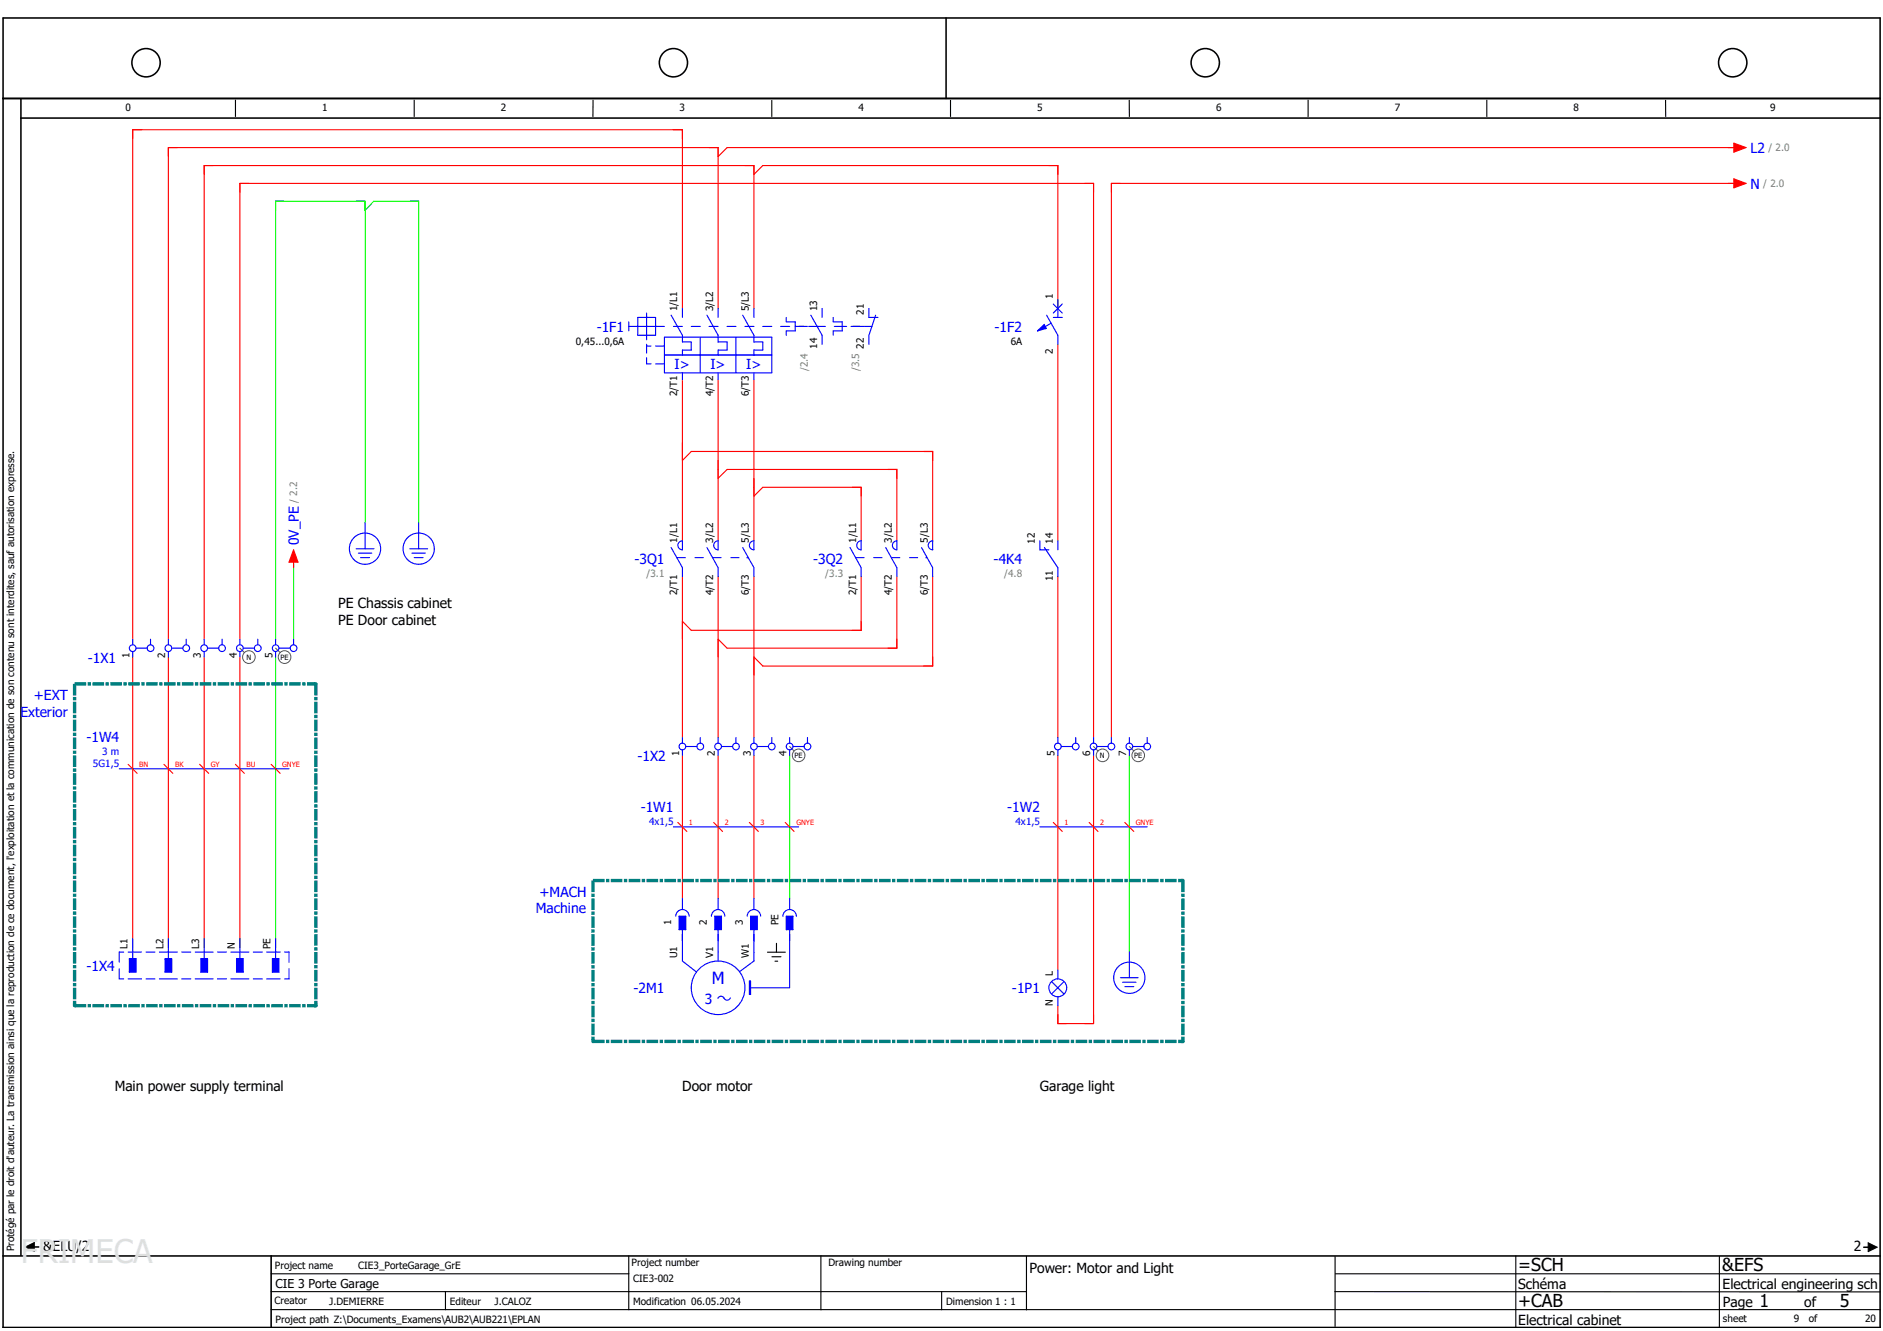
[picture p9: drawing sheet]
<svg xmlns="http://www.w3.org/2000/svg" width="297mm" height="210mm" viewBox="0 0 297 210" stroke-linecap="round" stroke-linejoin="round" font-family="sans-serif">
<path d="M210 -.1l-209.5 209.6M.4 111.1l139.1 98.4M.4 209.4l.1 .1" fill="none" stroke="#fff" stroke-width=".16"/>
<g fill="none" stroke="#000" stroke-width=".18">
<path d="M37.1 15.8v2.6M65.3 15.8v2.6M93.6 15.9l-.1 2.5M121.7 15.9v2.5M149.9 15.9v2.5M178.1 15.9l.1 2.5M206.4 15.8v2.6M234.5 15.8v2.6M262.7 15.9l.1 2.5M99.2 198.2v8.4M129.5 198.1v8.5M161.9 198.2v8.4"/>
<path d="M210.6 198.3v10.9M239.1 198.2v11.2M271.2 198.2v11.1M42.8 203.8h119.1M42.8 201h56.4M70.3 203.8v2.8M148.5 203.8v2.8M210.6 203.8h86M210.6 201h86M296.6 206.6h-253.8"/>
</g>
<g fill="none" stroke="#000" stroke-width=".25">
<path d="M.5 2.8h296.1v206.6h-296.1zM.5 15.5h296.1M3.3 18.6h293.3M3.3 15.5v182.6M149.2 2.8v12.7M.5 198.1h296.1M5.4 196.7h.7M42.8 198.1v11.3M294 196.8h.7"/>
<circle cx="23" cy="9.9" r="2.23"/>
<circle cx="106.2" cy="9.9" r="2.23"/>
<circle cx="190.1" cy="9.9" r="2.23"/>
<circle cx="273.3" cy="9.9" r="2.24"/>
</g>
<path d="M4 196.7l1.4-.7v1.4zM294.7 196.1l1.4 .7-1.4 .7z" fill="none" stroke="#000" stroke-width=".16"/>
<path d="M4 196.7l1.4-.7v1.4zM294.7 196.1l1.4 .7-1.4 .7z" fill="#000"/>
<g fill="none" stroke="#f00" stroke-width=".18">
<path d="M111.9 23.3h1.4v1.4l1.4-1.4h159.3M117.5 26.1h1.4v1.4l1.4-1.4h46.6v22.6M274 28.9h-98.7v87.5M107.7 59.9v25.4M107.7 48.7v-28.2h-86.8v80.3M113.3 59.9v25.4M113.3 48.7v-25.4h-86.7v77.5M118.9 59.9v25.4M118.9 48.7v-22.6h-86.7v74.7M166.9 54.3v31M109 71.2h38.1v14.1M114.7 74.1h26.8v11.2"/>
<path d="M120.3 76.9h15.5v8.4M107.7 91v25.4M113.3 91v25.4M118.9 91v25.4M135.8 91v8.4h-26.8M141.5 91v11.3h-26.8M147.1 91v14.1h-26.8M166.9 91v25.4M20.9 103.7v45.8M26.6 103.7v45.8M32.2 103.7v45.8M37.8 103.7v45.8"/>
<path d="M37.8 100.8v-71.9h134.7v87.5M107.7 119.2v22.5M113.3 119.2v22.5M118.9 119.2v22.5M166.9 119.2v33.8M172.5 119.2v42.3h-5.6v-2.8"/>
</g>
<path d="M59 31.7h7v50.8M46.3 88.9v11.9M57.6 82.5v-50.8h-14.1v69.1M43.5 103.7v45.8M124.6 119.2v22.5M178.2 119.2v31" fill="none" stroke="#0f0" stroke-width=".18"/>
<path d="M106.8 88h11.2" fill="none" stroke="#00f" stroke-width=".18" stroke-dasharray="1.4 1.4" stroke-linecap="butt"/>
<path d="M117.8 87.9h.3v.1l-.3 .1z" fill="#00f"/>
<g fill="none" stroke="#f00" stroke-width=".18">
<path d="M107.7 69.8v2.8l1.3-1.4M113.3 72.6v2.9l1.4-1.4M118.9 75.5v2.8l1.4-1.4M134.4 76.9h1.4v1.4M140.1 74.1h1.4v1.4M145.7 71.2h1.4v1.4M109 99.4l-1.3-1.4v2.8M135.8 98v1.4h-1.4M114.7 102.3l-1.4-1.5v2.9M120.3 105.1l-1.4-1.4v2.8M141.5 100.8v1.5h-1.4M147.1 103.7v1.4h-1.4"/>
<path d="M166.9 160.1v1.4h1.4M172.5 160.1v1.4h-1.4"/>
</g>
<path d="M56.2 31.7h1.4v1.5l1.4-1.5" fill="none" stroke="#0f0" stroke-width=".18"/>
<path d="M106.6 144.5a1.06 1.06 0 0 1 1.1-1 1.06 1.06 0 0 1 1 1M107.1 144.5h1.1v2.2h-1.1zM107.7 146.7v1.7" fill="none" stroke="#00f" stroke-width=".18"/>
<path d="M107.1 144.5h1.1v2.2h-1.1z" fill="#00f"/>
<path d="M107.7 141.7v1.8M112.2 144.5a1.06 1.06 0 0 1 1.1-1 1.06 1.06 0 0 1 1 1M112.8 144.5h1v2.2h-1zM113.3 146.7v1.7" fill="none" stroke="#00f" stroke-width=".18"/>
<path d="M112.8 144.5h1v2.2h-1z" fill="#00f"/>
<path d="M113.3 141.7v1.8M117.9 144.5a1.06 1.06 0 0 1 1-1 1.06 1.06 0 0 1 1.1 1M118.4 144.5h1.1v2.2h-1.1zM118.9 146.7v1.7" fill="none" stroke="#00f" stroke-width=".18"/>
<path d="M118.4 144.5h1.1v2.2h-1.1z" fill="#00f"/>
<path d="M118.9 141.7v1.8M123.5 144.5a1.06 1.06 0 0 1 1.1-1 1.06 1.06 0 0 1 1 1M124 144.5h1.1v2.2h-1.1zM124.6 146.7v1.7" fill="none" stroke="#00f" stroke-width=".18"/>
<path d="M124 144.5h1.1v2.2h-1.1z" fill="#00f"/>
<g fill="none" stroke="#00f" stroke-width=".18">
<path d="M107.7 147.4v4.2l2.2 1.8M113.2 157.5a.53 .53 0 0 1 .5-.3 .53 .53 0 0 1 .5 .3M113.3 147.4v4.2M114.2 157.4a.53 .53 0 0 0 .5 .4 .53 .53 0 0 0 .5-.4M118.2 154.8h.2v2.1h-.2zM118.9 147.4v4.2l-2.2 1.7M124.6 147.4v8.4h-6.4M124.6 141.7v1.8"/>
<circle cx="113.3" cy="155.8" r="4.2"/>
</g>
<path d="M121.1 150.2h2.8M121.8 150.9h1.4M122.3 151.6h.4M122.5 148.8v1.4" fill="none" stroke="#000" stroke-width=".18"/>
<path d="M118.3 154.8v2.1" fill="none" stroke="#00f" stroke-width=".19"/>
<path d="M64.6 31.7h1.4v1.5" fill="none" stroke="#0f0" stroke-width=".18"/>
<path d="M106.2 20.5h1.5v1.4M165.5 26.1h1.4v1.4" fill="none" stroke="#f00" stroke-width=".18"/>
<path d="M135 88h11.2" fill="none" stroke="#00f" stroke-width=".18" stroke-dasharray="1.4 1.4" stroke-linecap="butt"/>
<path d="M146 87.9h.3v.1l-.3 .1z" fill="#00f"/>
<g fill="none" stroke="#545454" stroke-width=".16">
<path d="M37.8 102.3l.7 .7M43.5 102.3l.7 .7M124.6 117.8l.7 .7M172.5 117.8l.7 .7M178.2 117.8l.7 .7"/>
<circle cx="39.3" cy="103.7" r="1"/>
<circle cx="44.9" cy="103.7" r="1"/>
<circle cx="126" cy="119.2" r="1"/>
<circle cx="173.9" cy="119.2" r="1"/>
<circle cx="179.6" cy="119.2" r="1"/>
</g>
<path d="M171.1 28.9h1.4v1.4M176.7 28.9h-1.4v1.4M106.9 129.8l1.4 1.4M112.6 129.8l1.4 1.4M118.2 129.8l1.4 1.4M123.9 129.8l1.4 1.4" fill="none" stroke="#f00" stroke-width=".18"/>
<g fill="none" stroke="#00f" stroke-width=".18">
<path d="M99.2 51.5h5.6M99.2 50.8v1.4M100.6 50.1h2.8v2.8h-2.8zM102 49.4v4.2M102 54.3v1.4M102 56.4v1h.7M102 54.6h.7M103.4 54.6h1.4M103.4 57.4h1.4M104.8 53.2h16.9v5.6h-16.9zM105.9 49.7l1.8 3.2v1.1h1.3v1.2h-1.3v.8M106.2 51.5h1.5"/>
<path d="M107.7 48.7v1.4M107.7 58.8v1.1M109 51.5h1.5M110.5 53.2v5.6M111.5 49.7l1.8 3.2v1.1h1.4v1.2h-1.4v.8M111.9 51.5h1.4M113.3 58.8v1.1M113.3 48.7v1.4M114.7 51.5h1.4M116.1 53.2v5.6M117.2 49.7l1.7 3.2v1.1h1.4v1.2h-1.4v.8M117.5 51.5h1.4"/>
<path d="M118.9 48.7v1.4M118.9 58.8v1.1M120.3 51.5h1.4M121.7 56h-16.9M123.1 51.5h1.5M124 50.1v.7h1.5v1.4h-1.5v.7M127.4 51.5h-1.9M127.6 51.5h2.6M127.9 49.7l1.8 3.2v1.4M129.7 48.7v1.4M131.4 50.1v.7h1.5v1.4h-1.5v.7M131.6 51.5h2"/>
<path d="M134.3 51.5h2M136.4 51.5h1.1M137.1 48.7v1.4h1.4M138.1 49.7l-1 3.2v1.4M163.7 52.2l1-1 .4 .6zM165.1 49.7l1.8 3.2v1.4M165.8 51l-2.1 1.2M166.2 50.1h1.4M166.2 48l1.4 1.4M166.9 47.3v2.8M167.6 48l-1.4 1.4M105.9 86.4l1.8 3.2v1.4"/>
<path d="M107.1 85.5l.6-.2v1.4a.71 .71 0 0 1-.7-.4 .71 .71 0 0 1 .1-.8zM111.5 86.4l1.8 3.2v1.4M112.8 85.5l.5-.2v1.4a.71 .71 0 0 1-.7-.4 .71 .71 0 0 1 .2-.8zM117.2 86.4l1.7 3.2v1.4M118.4 85.5l.5-.2v1.4a.71 .71 0 0 1-.6-.4 .71 .71 0 0 1 .1-.8zM134.1 86.4l1.7 3.2v1.4M135.4 85.5l.4-.2v1.4a.71 .71 0 0 1-.6-.4 .71 .71 0 0 1 .2-.8zM139.7 86.4l1.8 3.2M141 85.5l.5-.2v1.4a.71 .71 0 0 1-.7-.4 .71 .71 0 0 1 .2-.8zM141.5 89.6v1.4M145.4 86.4l1.7 3.2v1.4M146.6 85.5l.5-.2v1.4a.71 .71 0 0 1-.6-.4 .71 .71 0 0 1 .1-.8z"/>
<path d="M20.9 100.8v.9M20.9 102.8v.9M21.5 102.3h1.7M23.7 100.8v.9M26.6 100.8v.9M26.6 102.8v.9M27.1 102.3h1.7M29.4 100.8v.9M32.2 100.8v.9M32.2 102.8v.9M32.7 102.3h1.8M35 100.8v.9"/>
<path d="M37.8 100.8v.9M37.8 102.8v.9M38.4 102.3h1.7M40.7 100.8v.9M43.5 100.8v.9M43.5 102.8v.9M44 102.3h1.8M46.3 100.8v.9M107.7 116.4v.8M107.7 118.3v.9M108.2 117.8h1.7M110.5 116.4v.8"/>
<path d="M113.3 116.4v.8M113.3 118.3v.9M113.8 117.8h1.8M116.1 116.4v.8M118.9 116.4v.8M118.9 118.3v.9M119.5 117.8h1.7M121.7 116.4v.8M124.6 116.4v.8M124.6 118.3v.9M125.1 117.8h1.7M127.4 116.4v.8"/>
<path d="M106.2 130.5h19.8"/>
<circle cx="20.9" cy="102.3" r=".53"/>
<circle cx="23.7" cy="102.3" r=".53"/>
<circle cx="26.6" cy="102.3" r=".53"/>
<circle cx="29.4" cy="102.3" r=".53"/>
<circle cx="32.2" cy="102.3" r=".53"/>
<circle cx="35" cy="102.3" r=".53"/>
<circle cx="37.8" cy="102.3" r=".53"/>
<circle cx="40.7" cy="102.3" r=".53"/>
<circle cx="43.5" cy="102.3" r=".53"/>
<circle cx="46.3" cy="102.3" r=".53"/>
<circle cx="107.7" cy="117.8" r=".53"/>
<circle cx="110.5" cy="117.8" r=".53"/>
<circle cx="113.3" cy="117.8" r=".53"/>
<circle cx="116.1" cy="117.8" r=".53"/>
<circle cx="118.9" cy="117.8" r=".53"/>
<circle cx="121.7" cy="117.8" r=".53"/>
<circle cx="124.6" cy="117.8" r=".53"/>
<circle cx="127.4" cy="117.8" r=".53"/>
</g>
<path d="M163.7 52.2l1-1 .4 .6z" fill="#00f"/>
<g fill="none" stroke="#00f" stroke-width=".18">
<path d="M166.9 116.4v.8M166.9 118.3v.9M167.4 117.8h1.8M169.7 116.4v.8M172.5 116.4v.8M172.5 118.3v.9M173 117.8h1.8M175.3 116.4v.8M178.2 116.4v.8M178.2 118.3v.9M178.7 117.8h1.7M181 116.4v.8"/>
<path d="M165.9 154.9l1.9 1.9M166.9 153v1.4M166.9 157.2v1.5M167.8 154.9l-1.9 1.9"/>
<circle cx="166.9" cy="117.8" r=".53"/>
<circle cx="169.7" cy="117.8" r=".53"/>
<circle cx="172.5" cy="117.8" r=".53"/>
<circle cx="175.3" cy="117.8" r=".53"/>
<circle cx="178.2" cy="117.8" r=".53"/>
<circle cx="181" cy="117.8" r=".53"/>
<circle cx="166.9" cy="155.8" r="1.41"/>
</g>
<path d="M93.5 164.3h93.1" fill="none" stroke="#007f7f" stroke-width=".53" stroke-dasharray="1.8 .2 .5 .2" stroke-linecap="butt"/>
<path d="M186.3 164h.3a.26 .26 0 0 1 .3 .3 .26 .26 0 0 1-.3 .3h-.3z" fill="#007f7f"/>
<path d="M186.6 138.9v25.4" fill="none" stroke="#007f7f" stroke-width=".53" stroke-dasharray="1.8 .2 .5 .2" stroke-linecap="butt"/>
<path d="M186.3 164h.6v.3a.26 .26 0 0 1-.3 .3 .26 .26 0 0 1-.3-.3z" fill="#007f7f"/>
<path d="M93.5 138.9h93.1" fill="none" stroke="#007f7f" stroke-width=".53" stroke-dasharray="1.8 .2 .5 .2" stroke-linecap="butt"/>
<path d="M186.3 138.6h.3a.26 .26 0 0 1 .3 .3 .26 .26 0 0 1-.3 .3h-.3z" fill="#007f7f"/>
<path d="M93.5 138.9v25.4" fill="none" stroke="#007f7f" stroke-width=".53" stroke-dasharray="1.8 .2 .5 .2" stroke-linecap="butt"/>
<path d="M93.3 164h.5v.3a.26 .26 0 0 1-.3 .3 .26 .26 0 0 1-.2-.3z" fill="#007f7f"/>
<g fill="none" stroke="#00f" stroke-width=".18">
<path d="M56.2 86.6h2.8M56.5 87.3h2.1M56.9 88h1.4M57.6 82.5v4.1M64.6 86.6h2.9M65 87.3h2.1M65.3 88h1.5M66 82.5v4.1M164 85.3v1.4h1.5M164.8 86.4l2.1 3.2v1.4M166.9 85.3v1.4M18.8 121.3h26.8"/>
<path d="M164 130.5h17M18.8 150.2h.7M20.2 154.4h2.1M20.2 150.2h2.1M20.9 148.1v3.2M23 150.2h1.4M23 154.4h1.4M25.1 154.4h2.9M26 151.3h1.1v2.1h-1.1zM26.6 148.1v3.2M28.7 150.2h1.4M34.3 150.2h1.4"/>
<path d="M36.4 150.2h2.9M36.4 154.4h2.9M37.8 148.1v3.2M40 150.2h1.4M40 154.4h1.4M42.1 150.2h2.1M42.1 154.4h2.1M43.5 148.1v3.2M44.9 150.2h.7v1.6M45.6 152.8v1.6h-.7M176.7 154.2h2.9M177.1 155h2.1"/>
<path d="M177.4 155.7h1.5M178.2 150.2v4"/>
<circle cx="57.6" cy="86.6" r="2.47"/>
<circle cx="66" cy="86.6" r="2.47"/>
<circle cx="178.1" cy="154.3" r="2.47"/>
</g>
<path d="M20.2 120.6l1.4 1.4M25.9 120.6l1.4 1.4M31.5 120.6l1.4 1.4M37.1 120.6l1.4 1.4M42.8 120.6l1.4 1.4M166.2 129.8l1.4 1.4M171.8 129.8l1.4 1.4M177.4 129.8l1.5 1.4" fill="none" stroke="#f00" stroke-width=".18"/>
<path d="M26 151.3h1.1v2.1h-1.1z" fill="#00f"/>
<path d="M20.4 151.3h1.1v2.1h-1.1z" fill="none" stroke="#00f" stroke-width=".18"/>
<path d="M20.4 151.3h1.1v2.1h-1.1z" fill="#00f"/>
<path d="M37.3 151.3h1.1v2.1h-1.1z" fill="none" stroke="#00f" stroke-width=".18"/>
<path d="M37.3 151.3h1.1v2.1h-1.1z" fill="#00f"/>
<path d="M28.7 154.4h1.4M43 151.3h1v2.1h-1z" fill="none" stroke="#00f" stroke-width=".18"/>
<path d="M43 151.3h1v2.1h-1z" fill="#00f"/>
<path d="M18.8 150.2v1.6M25.1 150.2h2.9M31.7 151.3h1v2.1h-1zM32.2 148.1v3.2" fill="none" stroke="#00f" stroke-width=".18"/>
<path d="M31.7 151.3h1v2.1h-1z" fill="#00f"/>
<path d="M18.8 152.8v1.6h.7M30.8 154.4h2.8M30.8 150.2h2.8M34.3 154.4h1.4" fill="none" stroke="#00f" stroke-width=".18"/>
<path d="M11.8 158.7h38" fill="none" stroke="#007f7f" stroke-width=".53" stroke-dasharray="1.8 .2 .5 .2" stroke-linecap="butt"/>
<path d="M49.5 158.4h.3a.26 .26 0 0 1 .3 .3 .26 .26 0 0 1-.3 .2h-.3z" fill="#007f7f"/>
<path d="M49.8 107.9v50.8" fill="none" stroke="#007f7f" stroke-width=".53" stroke-dasharray="1.8 .2 .5 .2" stroke-linecap="butt"/>
<path d="M49.6 158.3h.5v.4l-.1 .2-.4-.1z" fill="#007f7f"/>
<path d="M11.8 107.9h38" fill="none" stroke="#007f7f" stroke-width=".53" stroke-dasharray="1.8 .2 .5 .2" stroke-linecap="butt"/>
<path d="M49.5 107.6h.3a.26 .26 0 0 1 .3 .3 .26 .26 0 0 1-.3 .3h-.3z" fill="#007f7f"/>
<path d="M11.8 107.9v50.8" fill="none" stroke="#007f7f" stroke-width=".53" stroke-dasharray="1.8 .2 .5 .2" stroke-linecap="butt"/>
<path d="M11.5 158.3h.5l-.1 .5-.1 .1-.3-.1z" fill="#007f7f"/>
<path d="M273.5 22.6l1.9 .7-1.9 .7z" fill="none" stroke="#f00" stroke-width=".18"/>
<path d="M273.5 22.6l1.9 .7-1.9 .7z" fill="#f00"/>
<path d="M272.6 23.3h.9M273.5 28.2l1.9 .7-1.9 .7z" fill="none" stroke="#f00" stroke-width=".18"/>
<path d="M273.5 28.2l1.9 .7-1.9 .7z" fill="#f00"/>
<path d="M272.6 28.9h.9M46.3 86.7l.7 2h-1.4z" fill="none" stroke="#f00" stroke-width=".18"/>
<path d="M46.3 86.7l.7 2h-1.4z" fill="#f00"/>
<path d="M46.3 88.7v.9" fill="none" stroke="#f00" stroke-width=".18"/>
<text font-size="5.1" fill="#e1e1e1" x="3.3" y="199.2">FRIMECA</text>
<g font-size="2.8">
<text x="239.5" y="200.5">=SCH</text>
<text x="271.7" y="200.5">&amp;EFS</text>
<text x="239.5" y="206.2">+CAB</text>
<text x="277.6" y="206.1">1</text>
<text x="290.3" y="206.1">5</text>
</g>
<text font-size="2.6" fill="#00f" x="112.3" y="155.3">M</text>
<g font-size="2.2" fill="#00f">
<text x="276.1" y="24.1">L2</text>
<text x="276.1" y="29.8">N</text>
<text x="94.1" y="52.3">-1F1</text>
<text x="156.9" y="52.3">-1F2</text>
<text x="106.4" y="58.3">I&gt;</text>
<text x="112.1" y="58.3">I&gt;</text>
<text x="117.7" y="58.3">I&gt;</text>
<text x="47.1" y="86" transform="rotate(-90 47.1 86)">0V_PE</text>
<text x="100.1" y="89">-3Q1</text>
<text x="128.3" y="89">-3Q2</text>
<text x="156.7" y="89">-4K4</text>
<text x="13.8" y="104.6">-1X1</text>
<text x="3.2" y="113.1">Exterior</text>
<text x="5.3" y="110.4">+EXT</text>
<text x="13.6" y="117">-1W4</text>
<text x="100.6" y="120.1">-1X2</text>
<text x="101.1" y="128.1">-1W1</text>
<text x="158.9" y="128.1">-1W2</text>
<text x="85.1" y="141.5">+MACH</text>
<text x="84.5" y="144.1">Machine</text>
<text x="13.6" y="153.2">-1X4</text>
<text x="99.9" y="156.7">-2M1</text>
<text x="111.2" y="158.5">3</text>
<text x="159.6" y="156.7">-1P1</text>
</g>
<g font-size="2.2">
<text x="53.3" y="96">PE Chassis cabinet</text>
<text x="53.3" y="98.6">PE Door cabinet</text>
<text x="18.1" y="172.1">Main power supply terminal</text>
<text x="107.6" y="172.1">Door motor</text>
<text x="164" y="172.1">Garage light</text>
<text x="6.8" y="197.4">&amp;ELU/2</text>
<text x="292.4" y="197.4">2</text>
<text x="162.4" y="200.9">Power: Motor and Light</text>
<text x="239.5" y="203.3">Schéma</text>
<text x="271.7" y="203.4">Electrical engineering sch</text>
<text x="239.5" y="209">Electrical cabinet</text>
<text x="271.8" y="206.1">Page</text>
<text x="284.6" y="206.2">of</text>
</g>
<text font-size="1.9" x="43.5" y="203.2">CIE 3 Porte Garage</text>
<g font-size="1.6">
<text x="19.8" y="17.5">0</text>
<text x="50.8" y="17.5">1</text>
<text x="79" y="17.5">2</text>
<text x="107.2" y="17.5">3</text>
<text x="135.4" y="17.5">4</text>
<text x="163.6" y="17.5">5</text>
<text x="191.8" y="17.5">6</text>
<text x="220" y="17.5">7</text>
<text x="248.2" y="17.5">8</text>
<text x="279.2" y="17.5">9</text>
<text x="166.1" y="47.2" transform="rotate(-90 166.1 47.2)">1</text>
<text x="106.8" y="49.1" transform="rotate(-90 106.8 49.1)">1/L1</text>
<text x="112.5" y="49.1" transform="rotate(-90 112.5 49.1)">3/L2</text>
<text x="118.1" y="49.1" transform="rotate(-90 118.1 49.1)">5/L3</text>
<text x="128.9" y="49.1" transform="rotate(-90 128.9 49.1)">13</text>
<text x="136.3" y="49.6" transform="rotate(-90 136.3 49.6)">21</text>
<text x="90.8" y="54.4">0,45...0,6A</text>
<text x="128.9" y="55" transform="rotate(-90 128.9 55)">14</text>
<text x="136.3" y="55" transform="rotate(-90 136.3 55)">22</text>
<text x="159.4" y="54.4">6A</text>
<text x="166.1" y="55.9" transform="rotate(-90 166.1 55.9)">2</text>
<text x="106.8" y="62.5" transform="rotate(-90 106.8 62.5)">2/T1</text>
<text x="112.5" y="62.5" transform="rotate(-90 112.5 62.5)">4/T2</text>
<text x="118.1" y="62.5" transform="rotate(-90 118.1 62.5)">6/T3</text>
<text x="106.8" y="85.6" transform="rotate(-90 106.8 85.6)">1/L1</text>
<text x="112.5" y="85.6" transform="rotate(-90 112.5 85.6)">3/L2</text>
<text x="118.1" y="85.6" transform="rotate(-90 118.1 85.6)">5/L3</text>
<text x="135.1" y="85.6" transform="rotate(-90 135.1 85.6)">1/L1</text>
<text x="140.7" y="85.6" transform="rotate(-90 140.7 85.6)">3/L2</text>
<text x="146.3" y="85.6" transform="rotate(-90 146.3 85.6)">5/L3</text>
<text x="163.3" y="85.8" transform="rotate(-90 163.3 85.8)">12</text>
<text x="166.1" y="85.8" transform="rotate(-90 166.1 85.8)">14</text>
<text x="106.8" y="93.9" transform="rotate(-90 106.8 93.9)">2/T1</text>
<text x="112.5" y="93.9" transform="rotate(-90 112.5 93.9)">4/T2</text>
<text x="118.1" y="93.9" transform="rotate(-90 118.1 93.9)">6/T3</text>
<text x="135.1" y="93.9" transform="rotate(-90 135.1 93.9)">2/T1</text>
<text x="140.7" y="93.9" transform="rotate(-90 140.7 93.9)">4/T2</text>
<text x="146.3" y="93.9" transform="rotate(-90 146.3 93.9)">6/T3</text>
<text x="166.1" y="91.7" transform="rotate(-90 166.1 91.7)">11</text>
<text x="20.4" y="103.8" transform="rotate(-90 20.4 103.8)">1</text>
<text x="26.1" y="103.8" transform="rotate(-90 26.1 103.8)">2</text>
<text x="31.7" y="103.8" transform="rotate(-90 31.7 103.8)">3</text>
<text x="37.3" y="103.8" transform="rotate(-90 37.3 103.8)">4</text>
<text x="43" y="103.8" transform="rotate(-90 43 103.8)">5</text>
<text x="107.1" y="119.3" transform="rotate(-90 107.1 119.3)">1</text>
<text x="112.8" y="119.3" transform="rotate(-90 112.8 119.3)">2</text>
<text x="118.4" y="119.3" transform="rotate(-90 118.4 119.3)">3</text>
<text x="124.1" y="119.3" transform="rotate(-90 124.1 119.3)">4</text>
<text x="166.4" y="119.3" transform="rotate(-90 166.4 119.3)">5</text>
<text x="172" y="119.3" transform="rotate(-90 172 119.3)">6</text>
<text x="177.6" y="119.3" transform="rotate(-90 177.6 119.3)">7</text>
<text x="20.1" y="149.8" transform="rotate(-90 20.1 149.8)">L1</text>
<text x="25.8" y="149.8" transform="rotate(-90 25.8 149.8)">L2</text>
<text x="31.4" y="149.8" transform="rotate(-90 31.4 149.8)">L3</text>
<text x="37.1" y="149.8" transform="rotate(-90 37.1 149.8)">N</text>
<text x="42.7" y="149.8" transform="rotate(-90 42.7 149.8)">PE</text>
<text x="105.9" y="145.9" transform="rotate(-90 105.9 145.9)">1</text>
<text x="111.5" y="145.9" transform="rotate(-90 111.5 145.9)">2</text>
<text x="117.2" y="145.9" transform="rotate(-90 117.2 145.9)">3</text>
<text x="122.8" y="145.9" transform="rotate(-90 122.8 145.9)">PE</text>
<text x="106.8" y="151.2" transform="rotate(-90 106.8 151.2)">U1</text>
<text x="112.5" y="151.2" transform="rotate(-90 112.5 151.2)">V1</text>
<text x="118.1" y="151.2" transform="rotate(-90 118.1 151.2)">W1</text>
<text x="166.1" y="154" transform="rotate(-90 166.1 154)">L</text>
<text x="166.1" y="158.7" transform="rotate(-90 166.1 158.7)">N</text>
<text x="2.2" y="197.4" transform="rotate(-90 2.2 197.4)">Protégé par le droit d'auteur. La transmission ainsi que la reproduction de ce document, l'exploitation et la communication de son contenu sont interdites, sauf autorisation expresse.</text>
<text x="43.3" y="200.2">Project name</text>
<text x="56.5" y="200.2">CIE3_PorteGarage_GrE</text>
<text x="99.6" y="199.7">Project number</text>
<text x="99.9" y="202.3">CIE3-002</text>
<text x="130.7" y="199.7">Drawing number</text>
<text x="43.3" y="205.8">Creator</text>
<text x="43.5" y="208.6">Project path Z:\Documents_Examens\AUB2\AUB221\EPLAN</text>
<text x="51.9" y="205.8">J.DEMIERRE</text>
<text x="71" y="205.8">Editeur</text>
<text x="78" y="205.8">J.CALOZ</text>
<text x="99.9" y="205.8">Modification 06.05.2024</text>
<text x="149.2" y="205.9">Dimension 1 : 1</text>
<text x="271.8" y="208.6">sheet</text>
<text x="283" y="208.5">9</text>
<text x="285.3" y="208.5">of</text>
<text x="294.2" y="208.5">20</text>
</g>
<g font-size="1.6" fill="#7ba552">
<text x="279" y="23.9">/ 2.0</text>
<text x="278.1" y="29.5">/ 2.0</text>
<text x="127.4" y="58.5" transform="rotate(-90 127.4 58.5)">/2.4</text>
<text x="135.5" y="58.5" transform="rotate(-90 135.5 58.5)">/3.5</text>
<text x="46.9" y="79.4" transform="rotate(-90 46.9 79.4)">/ 2.2</text>
<text x="102" y="91">/3.1</text>
<text x="130.2" y="91">/3.3</text>
<text x="158.4" y="91">/4.8</text>
</g>
<g font-size="1.6" fill="#00f">
<text x="16.1" y="119">3 m</text>
<text x="14.7" y="120.9">5G1,5</text>
<text x="102.4" y="130.1">4x1,5</text>
<text x="160.2" y="130.1">4x1,5</text>
</g>
<g font-size="1.1">
<text x="38.9" y="104.1">N</text>
<text x="44.3" y="104.1">PE</text>
<text x="125.3" y="119.6">PE</text>
<text x="173.5" y="119.6">N</text>
<text x="178.9" y="119.6">PE</text>
</g>
<g font-size="1.1" fill="#f00">
<text x="22" y="120.9">BN</text>
<text x="27.6" y="120.9">BK</text>
<text x="33.2" y="120.9">GY</text>
<text x="38.9" y="120.9">BU</text>
<text x="44.5" y="120.9">GNYE</text>
<text x="108.7" y="130.1">1</text>
<text x="114.3" y="130.1">2</text>
<text x="120" y="130.1">3</text>
<text x="125.6" y="130.1">GNYE</text>
<text x="167.9" y="130.1">1</text>
<text x="173.6" y="130.1">2</text>
<text x="179.2" y="130.1">GNYE</text>
</g>
</svg>
